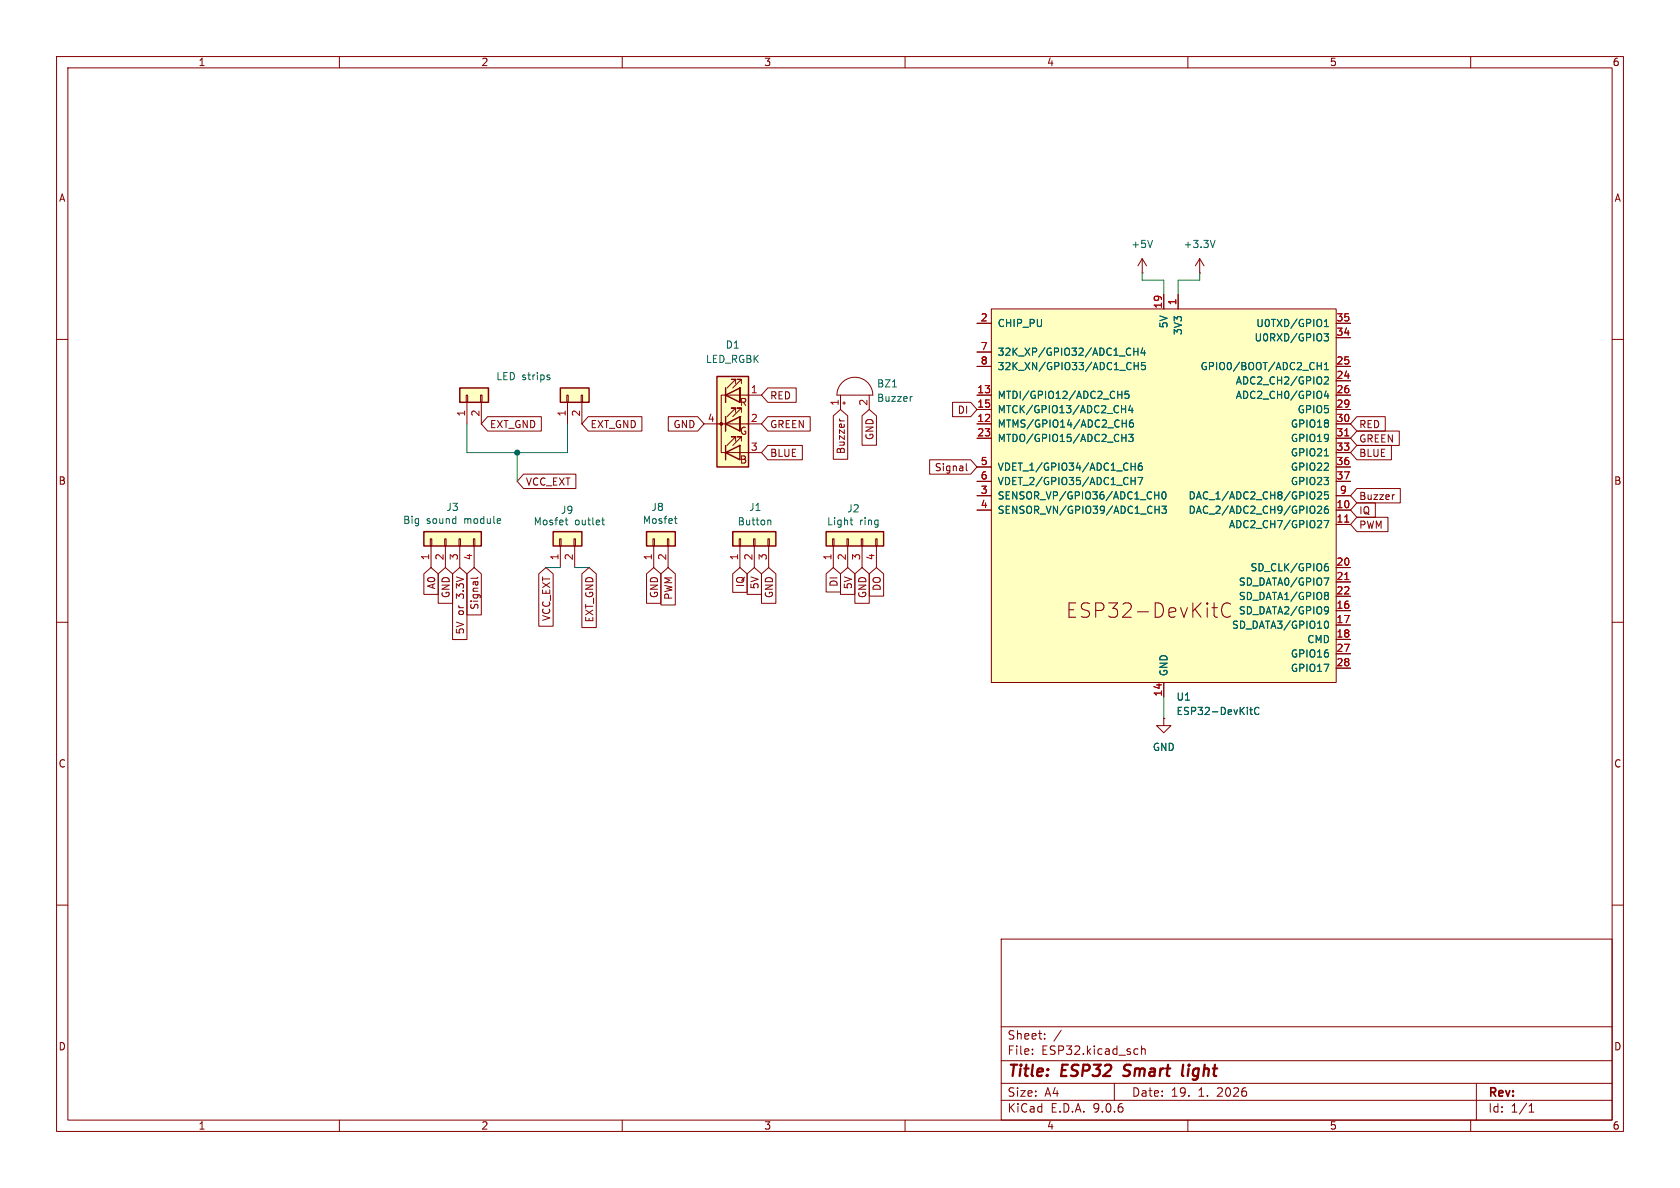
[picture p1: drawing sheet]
<svg xmlns="http://www.w3.org/2000/svg" width="297mm" height="210mm" viewBox="0 0 297 210" stroke-linecap="round" stroke-linejoin="round" font-family="sans-serif">
<g fill="none" stroke="#840000" stroke-width=".18">
<path d="M10 10h277v190h-277zM12 12h273v186h-273zM60 10v2M110 10v2M160 10v2M210 10v2M260 10v2M10 60h2M285 60h2M10 110h2M285 110h2M10 160h2"/>
<path d="M177 166h108v32h-108zM285 160h2M60 198v2M110 198v2M160 198v2M177 194.5h108M177 191.5h108M177 187.5h108M177 181.5h108M182.5 186.3v.1M182.5 185.5v.1M184.7 183.6v.1"/>
<path d="M184.7 182.8v.1M187.6 182.1l-1.3 2M197 191.5v3M201 185.4l.2 .1M201.2 186.3l-.2 .1M201.8 184.9v1.5M201.8 185.5l.2-.1 .4 .1 .1 .9M210 198v2M260 198v2M261 191.5v6.5M270.3 196.6h.9M270.3 195.5l.4-.4v1.5"/>
</g>
<path d="M198.6 190.1l.2 .1M198.9 188.4l-.2 .4 .1 .2M209.2 188.2l-.2 1.7 .2 .3" fill="none" stroke="#840000" stroke-width=".4"/>
<path d="M81.3 68.6h5.1v2.5h-5.1z" fill="#ffffc2"/>
<path d="M81.3 68.6h5.1v2.5h-5.1z" fill="none" stroke="#840000" stroke-width=".25"/>
<path d="M82.4 69.9h.3v1.2h-.3zM82.5 71.1v3.8M85 69.9h.2v1.2h-.2zM85.1 71.1v3.8" fill="none" stroke="#840000" stroke-width=".18"/>
<path d="M175.3 54.6h60.9v66.1h-60.9z" fill="#ffffc2"/>
<g fill="none" stroke="#840000" stroke-width=".18">
<path d="M172.7 57.2h2.6M175.3 54.6h60.9v66.1h-60.9zM205.7 52.1v2.5M208.3 52.1v2.5M236.2 57.2h2.6M236.2 59.7h2.6M172.7 62.2h2.6M172.7 64.8h2.6M172.7 69.9h2.6M172.7 72.4h2.6M172.7 74.9h2.6M172.7 77.5h2.6"/>
<path d="M236.2 64.8h2.6M236.2 69.9h2.6M236.2 72.4h2.6M236.2 74.9h2.6M236.2 77.5h2.6M236.2 67.3h2.6M172.7 82.6h2.6M172.7 85.1h2.6M172.7 87.6h2.6M172.7 90.2h2.6M236.2 82.6h2.6M236.2 85.1h2.6"/>
<path d="M236.2 87.6h2.6M236.2 90.2h2.6M236.2 80h2.6M236.2 92.7h2.6M214.3 107.4h.9M214.6 108.8l.2 .2 .4 .1M217.5 106.8a.95 .95 0 0 0-1.1-.1 .95 .95 0 0 0-.4 1 1.08 1.08 0 0 0 .3 1.1 1.08 1.08 0 0 0 1.1 .2l.1-.1M236.2 100.3h2.6M236.2 102.9h2.6M236.2 105.4h2.6M236.2 108h2.6M236.2 110.5h2.6"/>
<path d="M236.2 113h2.6M236.2 115.6h2.6M236.2 118.1h2.6M205.7 120.7v2.5"/>
</g>
<g fill="none" stroke="#006464" stroke-width=".18">
<path d="M234.1 59h.8l-.5 .5 .4 .1v.5l-.2 .2-.5-.1M234.1 57.7h.8M234.1 56.8l.4-.3v1.2M197.6 69.8h.7M198.3 72.3h.7M198.3 69.2v1.2M198.3 77.4h.8M198.4 74.8h.7M199 71.7v1.3M199.1 76.8v1.2M199.1 74.2v1.3M199.5 69.2h-.6v.6l.2-.2 .4 .1 .1 .2-.1 .4-.1 .1-.5-.1"/>
<path d="M199.5 76.8h.8l-.4 .5 .4 .1v.5l-.2 .1-.6-.1M199.8 71.6l-.3 .9h.8M200.1 72.1v.9M200.3 74.2l-.4 .1a.86 .86 0 0 0 0 1.2l.4-.1 .1-.4-.3-.3h-.2l-.2 .3M200.4 61.5v1.3M200.4 62.1h.8M200.5 64.1v1.2M200.5 64.7h.7M201.2 61.5v1.3M201.2 64.1v1.2M202 61.5l-.3 .9h.8M202.3 62v.8"/>
<path d="M202.4 64.1h-.6v.6l.2-.1h.4l.1 .2-.1 .4-.1 .1-.5-.1M232.9 64.7h.7M233.6 64.1v1.2M234.1 65.3h.8M234.1 64.4l.4-.3v1.2M234.1 66.7l.5-.1 .3 .4-.8 .9h.8M234.4 69.1l-.3 .9h.8M234.7 69.6v.8M200 82.5h.7M200 85h.7M200.7 81.9v1.2M200.7 84.4v1.3"/>
<path d="M201.2 84.4h.8l-.5 1.3M201.8 81.9h-.3a.86 .86 0 0 0 0 1.2l.4-.1 .1-.4-.3-.3h-.2l-.3 .3M204.1 87.5h.8M204.2 90.1h.7M204.9 86.9v1.3M204.9 89.5v1.2M205.4 89.5h.8l-.4 .5 .3 .1v.5l-.2 .1-.5-.1M205.6 87l.1-.1a.68 .68 0 0 1 .4 .7 .68 .68 0 0 1-.4 .6 .84 .84 0 0 1-.1-1.2zM232.9 87.1l.5-.2 .3 .4-.8 .9h.8M232.9 89.6l.5-.1 .3 .3-.8 .9h.8M234.1 92h.8l-.5 1.3M234.1 80.6h.8"/>
<path d="M234.7 89.5h-.3a.86 .86 0 0 0 0 1.2l.4-.1 .1-.4-.3-.2h-.3l-.2 .2M234.7 99.6l-.3 .1-.2 .2M234.8 86.9h-.6l-.1 .6 .2-.1 .4 .1 .2 .2-.1 .4-.2 .1-.5-.1M234.1 102.2h.8l-.5 1.2M234.3 100.2l.3-.1 .3 .3-.2 .4h-.4M234.3 109.9l.1-.1a.68 .68 0 0 1 .5 .6 .68 .68 0 0 1-.5 .7l-.1-.2M234.4 104.7h.2l.3 .3-.3 .3M234.4 107.3l.4 .1a.84 .84 0 0 1-.3 1.1M234.4 105.3h.2M234.6 105.3l.3 .2v.2l-.2 .2-.3 .1M234.9 107.8l-.3 .2h-.2M220.9 125.5h.5"/>
<path d="M221.1 125v1.1l.3 .2M222.6 125.2a.6 .6 0 0 0-.9 .4 .6 .6 0 0 0 .6 .7l.3-.1"/>
</g>
<path d="M237.7 77.1h.8M237.7 92.3h.8M237.7 102.5h.8" fill="none" stroke="#a90000" stroke-width=".18"/>
<path d="M146 94h10.2v2.5h-10.2z" fill="#ffffc2"/>
<path d="M146 94h10.2v2.5h-10.2z" fill="none" stroke="#840000" stroke-width=".25"/>
<g fill="none" stroke="#840000" stroke-width=".18">
<path d="M148.6 69.9v2.5M148.9 67.6a3.2 3.2 0 0 1 3.4-.7 3.2 3.2 0 0 1 2 3h-6.3a3.2 3.2 0 0 1 .9-2.3zM149 71.2h.5M149.2 71v.5M153.7 69.9v2.5M147.2 95.3h.2v1.2h-.2zM147.3 96.5v3.8M149.7 95.3h.3v1.2h-.3zM149.9 96.5v3.8M152.3 95.3h.2v1.2h-.2zM152.4 96.5v3.8M154.8 95.3h.3v1.2h-.3z"/>
<path d="M154.9 96.5v3.8"/>
</g>
<path d="M157.8 68.4h.7M161.3 70.1l-.3 .1M150.3 91.9h.5M150.5 92.7l.3 .1" fill="none" stroke="#006464" stroke-width=".18"/>
<path d="M129.5 94h7.7v2.5h-7.7z" fill="#ffffc2"/>
<path d="M129.5 94h7.7v2.5h-7.7z" fill="none" stroke="#840000" stroke-width=".25"/>
<path d="M130.7 95.3h.2v1.2h-.2zM130.8 96.5v3.8M133.2 95.3h.3v1.2h-.3zM133.3 96.5v3.8M135.8 95.3h.2v1.2h-.2zM135.9 96.5v3.8" fill="none" stroke="#840000" stroke-width=".18"/>
<path d="M135.9 91.9l.4 .2v.7" fill="none" stroke="#006464" stroke-width=".18"/>
<path d="M114.3 94h5.1v2.5h-5.1z" fill="#ffffc2"/>
<path d="M114.3 94h5.1v2.5h-5.1z" fill="none" stroke="#840000" stroke-width=".25"/>
<path d="M115.4 95.3h.3v1.2h-.3zM115.6 96.5v3.8M118 95.3h.2v1.2h-.2zM118.1 96.5v3.8" fill="none" stroke="#840000" stroke-width=".18"/>
<path d="M119.2 91.7h.5M119.4 92.3l.3 .2" fill="none" stroke="#006464" stroke-width=".18"/>
<path d="M97.8 94h5.1v2.5h-5.1z" fill="#ffffc2"/>
<path d="M97.8 94h5.1v2.5h-5.1z" fill="none" stroke="#840000" stroke-width=".25"/>
<path d="M212.1 48.3h.1M212.1 45.7l-.8 1.3M212.1 45.7l.8 1.3M212.1 45.7v2.6M98.9 95.3h.3v1.2h-.3zM99.1 96.5v3.8M101.5 95.3h.2v1.2h-.2zM101.6 96.5v3.8" fill="none" stroke="#840000" stroke-width=".18"/>
<path d="M214.8 42.5l-.4 1.3M99.9 91.9h.5M100.1 92.6l.3 .2M106.4 91.9h.5M106.6 91.5v1.1l.3 .2" fill="none" stroke="#006464" stroke-width=".18"/>
<path d="M126.7 66.5h5.6v16.1h-5.6z" fill="#ffffc2"/>
<circle cx="127.5" cy="74.9" r=".25" fill="#840000" stroke="#840000" stroke-width=".18"/>
<path d="M126.7 66.5h5.6v16.1h-5.6zM128.3 69.9l2.5-1.3v2.5zM128.3 74.9l2.5-1.2v2.5zM128.3 68.6v2.5M128.3 73.7v2.5M128.3 78.7v2.6M128.3 80l2.5-1.3v2.6z" fill="none" stroke="#840000" stroke-width=".25"/>
<g fill="none" stroke="#840000" stroke-width=".18">
<path d="M124.5 74.9h10.1M128.3 68.6v2.5M128.3 73.7v2.5M130 67.8v-.7h-.7h.7l-1.5 1.5M130 72.9v-.8h-.7h.7l-1.5 1.6M130 78v-.8h-.7h.7l-1.5 1.5M130.8 68.6h.1M130.8 68.6v2.5zM130.8 73.7h.1M130.8 73.7v2.5zM131.1 67.8v-.7h-.8h.8l-1.6 1.5M131.1 72.9v-.8h-.8h.8l-1.6 1.6"/>
<path d="M131.1 78v-.8h-.8h.8l-1.6 1.5M134.6 69.9h-7.1v10.1h1M128.3 80h6.3"/>
</g>
<path d="M74.9 94h10.2v2.5h-10.2z" fill="#ffffc2"/>
<path d="M74.9 94h10.2v2.5h-10.2z" fill="none" stroke="#840000" stroke-width=".25"/>
<path d="M76.1 95.3h.2v1.2h-.2zM76.2 96.5v3.8M78.6 95.3h.3v1.2h-.3zM78.7 96.5v3.8M81.2 95.3h.2v1.2h-.2zM81.3 96.5v3.8M83.7 95.3h.2v1.2h-.2zM83.8 96.5v3.8" fill="none" stroke="#840000" stroke-width=".18"/>
<path d="M99.1 68.6h5v2.5h-5z" fill="#ffffc2"/>
<path d="M99.1 68.6h5v2.5h-5z" fill="none" stroke="#840000" stroke-width=".25"/>
<g fill="none" stroke="#840000" stroke-width=".18">
<path d="M172.7 57.2h2.6M201.9 48.3h.1M201.9 45.7l-.7 1.3M201.9 45.7l.8 1.3M201.9 45.7v2.6M205.7 52.1v2.5M208.3 52.1v2.5M236.2 57.2h2.6M236.2 59.7h2.6M86.2 73.7h9.5v2.5h-9.5l-1.1-1.3zM100.2 69.9h.3v1.2h-.3zM100.3 71.1v3.8"/>
<path d="M102.7 69.9h.3v1.2h-.3zM102.9 71.1v3.8M104 73.7h9.5v2.5h-9.5l-1.1-1.3zM118.1 73.7h5.2l1.2 1.2-1.2 1.3h-5.2zM135.7 68.6h5.1v2.5h-5.1l-1.1-1.2zM135.7 78.7h6.1v2.6h-6.1l-1.1-1.3zM135.7 73.7h7.5v2.5h-7.5l-1.1-1.3zM147.3 73.5l1.3-1.1 1.3 1.1v7.7h-2.6zM148.4 74l.1 .3M152.4 73.5l1.3-1.1 1.2 1.1v5.2h-2.5zM168.4 71.1h3.2l1.1 1.3-1.1 1.3h-3.2zM172.7 62.2h2.6"/>
<path d="M172.7 64.8h2.6M172.7 69.9h2.6M172.7 72.4h2.6M172.7 74.9h2.6M172.7 77.5h2.6M236.2 64.8h2.6M236.2 69.9h2.6M236.2 72.4h2.6M236.2 74.9h2.6M236.2 77.5h2.6M236.2 67.3h2.6M239.9 73.7h5v2.5h-5l-1.1-1.3z"/>
<path d="M239.9 76.2h7.5v2.5h-7.5l-1.1-1.2zM239.9 78.7h6.1v2.6h-6.1l-1.1-1.3zM92.6 83.8h9.2v2.6h-9.2l-1.2-1.3zM164.3 81.3h7.3l1.1 1.3-1.1 1.2h-7.3zM170.8 82v1l.2 .2M172.7 82.6h2.6M172.7 85.1h2.6M172.7 87.6h2.6M172.7 90.2h2.6M236.2 82.6h2.6M236.2 85.1h2.6M236.2 87.6h2.6"/>
<path d="M236.2 90.2h2.6M236.2 80h2.6M236.2 92.7h2.6M239.9 88.9h3.2v2.5h-3.2l-1.1-1.2zM239.9 86.4h7.7v2.5h-7.7l-1.1-1.3zM239.9 91.4h5.5v2.6h-5.5l-1.1-1.3zM246.5 87.5h-.2M74.9 101.4l1.3-1.1 1.3 1.1v3.7h-2.6zM77.5 101.4l1.2-1.1 1.3 1.1v5.2h-2.5zM80 101.4l1.3-1.1 1.3 1.1v11.7h-2.6zM82.5 101.4l1.3-1.1 1.3 1.1v7.3h-2.6zM84.5 102l-.2 .2h-1.1"/>
<path d="M95.2 101.4l1.3-1.1 1.3 1.1v9.3h-2.6zM102.9 101.4l1.2-1.1 1.3 1.1v9.5h-2.5zM114.3 101.4l1.3-1.1 1.2 1.1v5.2h-2.5zM116.8 101.4l1.3-1.1 1.3 1.1v5.5h-2.6zM129.5 101.4l1.3-1.1 1.3 1.1v3.3h-2.6zM132.1 101.4l1.2-1.1 1.3 1.1v3.7h-2.5zM134.6 101.4l1.3-1.1 1.3 1.1v5.2h-2.6zM146 101.4l1.3-1.1 1.3 1.1v3.3h-2.6zM148.6 101.4l1.3-1.1 1.2 1.1v3.7h-2.5zM151.1 101.4l1.3-1.1 1.3 1.1v5.2h-2.6zM153.7 101.4l1.2-1.1 1.3 1.1v4h-2.5zM236.2 100.3h2.6"/>
<path d="M236.2 102.9h2.6M236.2 105.4h2.6M236.2 108h2.6M236.2 110.5h2.6M236.2 113h2.6M236.2 115.6h2.6M236.2 118.1h2.6M205.7 127v1.3h1.3l-1.3 1.2-1.2-1.2h1.2M205.7 127h.1M205.7 120.7v2.5"/>
</g>
<g fill="none" stroke="#006464" stroke-width=".18">
<path d="M203.7 42.5l-.4 1.3M234.1 59h.8l-.5 .5 .4 .1v.5l-.2 .2-.5-.1M234.1 57.7h.8M234.1 56.8l.4-.3v1.2M96.9 66.7l.3 .1v.1l-.1 .2h-.3M96.9 66.3h.3M197.6 69.8h.7M198.3 72.3h.7M198.3 69.2v1.2M198.3 77.4h.8M198.4 74.8h.7M199 71.7v1.3"/>
<path d="M199.1 76.8v1.2M199.1 74.2v1.3M199.5 69.2h-.6v.6l.2-.2 .4 .1 .1 .2-.1 .4-.1 .1-.5-.1M199.5 76.8h.8l-.4 .5 .4 .1v.5l-.2 .1-.6-.1M199.8 71.6l-.3 .9h.8M200.1 72.1v.9M200.3 74.2l-.4 .1a.86 .86 0 0 0 0 1.2l.4-.1 .1-.4-.3-.3h-.2l-.2 .3M200.4 61.5v1.3M200.4 62.1h.8M200.5 64.1v1.2M200.5 64.7h.7M201.2 61.5v1.3"/>
<path d="M201.2 64.1v1.2M202 61.5l-.3 .9h.8M202.3 62v.8M202.4 64.1h-.6v.6l.2-.1h.4l.1 .2-.1 .4-.1 .1-.5-.1M232.9 64.7h.7M233.6 64.1v1.2M234.1 65.3h.8M234.1 64.4l.4-.3v1.2M234.1 66.7l.5-.1 .3 .4-.8 .9h.8M234.4 69.1l-.3 .9h.8M234.7 69.6v.8M200 82.5h.7"/>
<path d="M200 85h.7M200.7 81.9v1.2M200.7 84.4v1.3M201.2 84.4h.8l-.5 1.3M201.8 81.9h-.3a.86 .86 0 0 0 0 1.2l.4-.1 .1-.4-.3-.3h-.2l-.3 .3M204.1 87.5h.8M204.2 90.1h.7M204.9 86.9v1.3M204.9 89.5v1.2M205.4 89.5h.8l-.4 .5 .3 .1v.5l-.2 .1-.5-.1M205.6 87l.1-.1a.68 .68 0 0 1 .4 .7 .68 .68 0 0 1-.4 .6 .84 .84 0 0 1-.1-1.2zM232.9 87.1l.5-.2 .3 .4-.8 .9h.8"/>
<path d="M232.9 89.6l.5-.1 .3 .3-.8 .9h.8M234.1 92h.8l-.5 1.3M234.1 80.6h.8M234.7 89.5h-.3a.86 .86 0 0 0 0 1.2l.4-.1 .1-.4-.3-.2h-.3l-.2 .2M234.7 99.6l-.3 .1-.2 .2M234.8 86.9h-.6l-.1 .6 .2-.1 .4 .1 .2 .2-.1 .4-.2 .1-.5-.1M234.1 102.2h.8l-.5 1.2M234.3 100.2l.3-.1 .3 .3-.2 .4h-.4M234.3 109.9l.1-.1a.68 .68 0 0 1 .5 .6 .68 .68 0 0 1-.5 .7l-.1-.2M234.4 104.7h.2l.3 .3-.3 .3M234.4 107.3l.4 .1a.84 .84 0 0 1-.3 1.1M234.4 105.3h.2"/>
<path d="M234.6 105.3l.3 .2v.2l-.2 .2-.3 .1M234.9 107.8l-.3 .2h-.2M220.9 125.5h.5M221.1 125v1.1l.3 .2M222.6 125.2a.6 .6 0 0 0-.9 .4 .6 .6 0 0 0 .6 .7l.3-.1"/>
</g>
<path d="M201.9 48.3v1.2h3.8v2.6M212.1 48.3v1.2h-3.8v2.6M82.5 74.9v5.1h17.8v-5.1M91.4 80v5.1M96.5 100.3h2.6M101.6 100.3h2.5M205.7 123.2v3.8" fill="none" stroke="#009600" stroke-width=".18"/>
<path d="M237.7 77.1h.8M237.7 92.3h.8M237.7 102.5h.8" fill="none" stroke="#a90000" stroke-width=".18"/>
<circle cx="91.4" cy="80" r=".46" fill="#009600" stroke="#009600" stroke-width=".18"/>
<text font-size="3.5" fill="#840000" x="188.4" y="109.4">ESP32-DevKitC</text>
<g font-size="2.8" fill="#840000">
<text x="178" y="190.9">Title:</text>
<text x="187.7" y="190.9">ESP32</text>
<text x="199.5" y="190.9">Smart</text>
<text x="210.6" y="190.9">light</text>
</g>
<g font-size="2.1" fill="#840000">
<text x="178" y="184">Sheet:</text>
<text x="178" y="186.7">File:</text>
<text x="184.1" y="186.7">ESP32.kicad_sch</text>
<text x="178" y="196.9">KiCad</text>
<text x="178" y="194.1">Size:</text>
<text x="184.7" y="194.1">A4</text>
<text x="185.7" y="196.9">E.D.A.</text>
<text x="193.3" y="196.9">9.0.6</text>
<text x="200" y="194.1">Date:</text>
<text x="207" y="194.1">19.</text>
<text x="211.9" y="194.1">1.</text>
<text x="215.3" y="194.1">2026</text>
<text x="263" y="194.3">Rev:</text>
<text x="263" y="196.9">Id:</text>
<text x="267.1" y="196.9">1/1</text>
</g>
<g font-size="1.8" fill="#840000">
<text x="35" y="11.9">1</text>
<text x="85" y="11.9">2</text>
<text x="135" y="11.9">3</text>
<text x="185" y="11.9">4</text>
<text x="235" y="11.9">5</text>
<text x="285" y="11.9">6</text>
<text x="10.3" y="35.9">A</text>
<text x="285.3" y="35.9">A</text>
<text x="130.7" y="72">R</text>
<text x="136" y="70.8">RED</text>
<text x="86.5" y="75.9">EXT_GND</text>
<text x="104.3" y="75.9">EXT_GND</text>
<text x="119" y="75.9">GND</text>
<text x="130.7" y="77.1">G</text>
<text x="136" y="75.9">GREEN</text>
<text x="154.6" y="77.9" transform="rotate(-90 154.6 77.9)">GND</text>
<text x="169.2" y="73.3">DI</text>
<text x="240.2" y="75.9">RED</text>
<text x="130.7" y="82.1">B</text>
<text x="136" y="81">BLUE</text>
<text x="149.5" y="80.4" transform="rotate(-90 149.5 80.4)">Buzzer</text>
<text x="165.2" y="83.5">Signal</text>
<text x="240.2" y="78.4">GREEN</text>
<text x="240.2" y="81">BLUE</text>
<text x="10.3" y="85.9">B</text>
<text x="92.9" y="86">VCC_EXT</text>
<text x="240.2" y="88.6">Buzzer</text>
<text x="285.3" y="85.9">B</text>
<text x="240.2" y="91.1">IQ</text>
<text x="240.2" y="93.7">PWM</text>
<text x="77.2" y="104.3" transform="rotate(-90 77.2 104.3)">A0</text>
<text x="79.7" y="105.8" transform="rotate(-90 79.7 105.8)">GND</text>
<text x="82.2" y="105.7" transform="rotate(-90 82.2 105.7)">3.3V</text>
<text x="84.8" y="107.9" transform="rotate(-90 84.8 107.9)">Signal</text>
<text x="116.5" y="105.8" transform="rotate(-90 116.5 105.8)">GND</text>
<text x="119.1" y="106.1" transform="rotate(-90 119.1 106.1)">PWM</text>
<text x="131.8" y="103.9" transform="rotate(-90 131.8 103.9)">IQ</text>
<text x="134.3" y="104.3" transform="rotate(-90 134.3 104.3)">5V</text>
<text x="136.8" y="105.8" transform="rotate(-90 136.8 105.8)">GND</text>
<text x="148.3" y="103.8" transform="rotate(-90 148.3 103.8)">DI</text>
<text x="150.8" y="104.3" transform="rotate(-90 150.8 104.3)">5V</text>
<text x="153.4" y="105.8" transform="rotate(-90 153.4 105.8)">GND</text>
<text x="155.9" y="104.6" transform="rotate(-90 155.9 104.6)">DO</text>
<text x="82.2" y="112.2" transform="rotate(-90 82.2 112.2)">5V</text>
<text x="82.2" y="108.8" transform="rotate(-90 82.2 108.8)">or</text>
<text x="97.5" y="109.9" transform="rotate(-90 97.5 109.9)">VCC_EXT</text>
<text x="105.1" y="110.1" transform="rotate(-90 105.1 110.1)">EXT_GND</text>
<text x="10.3" y="135.9">C</text>
<text x="285.3" y="135.9">C</text>
<text x="10.3" y="185.9">D</text>
<text x="285.3" y="185.9">D</text>
<text x="35" y="199.9">1</text>
<text x="85" y="199.9">2</text>
<text x="135" y="199.9">3</text>
<text x="185" y="199.9">4</text>
<text x="235" y="199.9">5</text>
<text x="285" y="199.9">6</text>
</g>
<g font-size="1.8" fill="#006464">
<text x="199.9" y="44">+5V</text>
<text x="209.1" y="44">+3.3V</text>
<text x="176.3" y="58">CHIP_PU</text>
<text x="206.6" y="58.1" transform="rotate(-90 206.6 58.1)">5V</text>
<text x="209.1" y="59.3" transform="rotate(-90 209.1 59.3)">3V3</text>
<text x="222" y="58">U0TXD/GPIO1</text>
<text x="124.7" y="64.4">LED_RGBK</text>
<text x="128.2" y="61.8">D1</text>
<text x="176.3" y="63.1">32K_XP/GPIO32/ADC1_CH4</text>
<text x="176.3" y="65.6">32K_XN/GPIO33/ADC1_CH5</text>
<text x="212.1" y="65.6">GPIO0/BOOT/ADC2_CH1</text>
<text x="221.7" y="60.6">U0RXD/GPIO3</text>
<text x="87.6" y="67.4">LED strips</text>
<text x="154.9" y="68.7">BZ1</text>
<text x="154.9" y="71.2">Buzzer</text>
<text x="176.3" y="70.7">MTDI/GPIO12/ADC2_CH5</text>
<text x="218.4" y="68.2">ADC2_CH2/GPIO2</text>
<text x="218.4" y="70.7">ADC2_CH0/GPIO4</text>
<text x="176.3" y="73.3">MTCK/GPIO13/ADC2_CH4</text>
<text x="176.3" y="75.8">MTMS/GPIO14/ADC2_CH6</text>
<text x="228.1" y="75.8">GPIO18</text>
<text x="229.3" y="73.3">GPIO5</text>
<text x="176.3" y="78.3">MTDO/GPIO15/ADC2_CH3</text>
<text x="176.3" y="83.4">VDET_1/GPIO34/ADC1_CH6</text>
<text x="228.1" y="78.3">GPIO19</text>
<text x="228.1" y="80.9">GPIO21</text>
<text x="228.1" y="83.4">GPIO22</text>
<text x="176.3" y="86">VDET_2/GPIO35/ADC1_CH7</text>
<text x="176.3" y="88.5">SENSOR_VP/GPIO36/ADC1_CH0</text>
<text x="210" y="88.5">DAC_1/ADC2_CH8/GPIO25</text>
<text x="228.1" y="86">GPIO23</text>
<text x="71.2" y="92.8">Big</text>
<text x="75.4" y="92.8">sound</text>
<text x="78.8" y="90.5">J3</text>
<text x="82.2" y="92.8">module</text>
<text x="94.2" y="93.1">Mosfet</text>
<text x="99.1" y="91">J9</text>
<text x="101.6" y="93.1">outlet</text>
<text x="113.5" y="92.8">Mosfet</text>
<text x="115.1" y="90.5">J8</text>
<text x="130.3" y="93.1">Button</text>
<text x="132.3" y="90.5">J1</text>
<text x="146.1" y="93.1">Light</text>
<text x="149.7" y="90.8">J2</text>
<text x="151.9" y="93.1">ring</text>
<text x="176.3" y="91">SENSOR_VN/GPIO39/ADC1_CH3</text>
<text x="210" y="91">DAC_2/ADC2_CH9/GPIO26</text>
<text x="217.2" y="93.6">ADC2_CH7/GPIO27</text>
<text x="221" y="101.2">SD_CLK/GPIO6</text>
<text x="218.9" y="103.7">SD_DATA0/GPIO7</text>
<text x="218.9" y="106.3">SD_DATA1/GPIO8</text>
<text x="217.7" y="111.4">SD_DATA3/GPIO10</text>
<text x="218.9" y="108.8">SD_DATA2/GPIO9</text>
<text x="231" y="113.9">CMD</text>
<text x="206.6" y="119.6" transform="rotate(-90 206.6 119.6)">GND</text>
<text x="228.1" y="116.4">GPIO16</text>
<text x="228.1" y="119">GPIO17</text>
<text x="207.9" y="124.1">U1</text>
<text x="207.9" y="126.6">ESP32-DevKitC</text>
<text x="203.7" y="132.9">GND</text>
</g>
<g font-size="1.8" fill="#a90000">
<text x="173.3" y="56.9">2</text>
<text x="205.5" y="54.7" transform="rotate(-90 205.5 54.7)">19</text>
<text x="208" y="54" transform="rotate(-90 208 54)">1</text>
<text x="236.2" y="56.9">35</text>
<text x="236.2" y="59.4">34</text>
<text x="173.3" y="62">7</text>
<text x="173.3" y="64.5">8</text>
<text x="236.2" y="64.5">25</text>
<text x="132.6" y="69.6">1</text>
<text x="148.3" y="71.8" transform="rotate(-90 148.3 71.8)">1</text>
<text x="153.4" y="71.8" transform="rotate(-90 153.4 71.8)">2</text>
<text x="172.7" y="69.6">13</text>
<text x="236.2" y="67.1">24</text>
<text x="236.2" y="69.6">26</text>
<text x="82.3" y="73.7" transform="rotate(-90 82.3 73.7)">1</text>
<text x="84.8" y="73.7" transform="rotate(-90 84.8 73.7)">2</text>
<text x="100.1" y="73.7" transform="rotate(-90 100.1 73.7)">1</text>
<text x="102.6" y="73.7" transform="rotate(-90 102.6 73.7)">2</text>
<text x="125" y="74.7">4</text>
<text x="132.6" y="74.7">2</text>
<text x="172.7" y="72.1">15</text>
<text x="172.7" y="74.7">12</text>
<text x="172.7" y="77.2">23</text>
<text x="236.2" y="72.1">29</text>
<text x="236.2" y="74.7">30</text>
<text x="236.2" y="77.2">31</text>
<text x="132.6" y="79.8">3</text>
<text x="173.3" y="82.3">5</text>
<text x="236.2" y="79.8">33</text>
<text x="236.2" y="82.3">36</text>
<text x="173.3" y="84.8">6</text>
<text x="173.3" y="87.4">3</text>
<text x="173.3" y="89.9">4</text>
<text x="236.2" y="84.8">37</text>
<text x="236.2" y="89.9">10</text>
<text x="236.8" y="87.4">9</text>
<text x="236.2" y="92.5">11</text>
<text x="75.9" y="99.1" transform="rotate(-90 75.9 99.1)">1</text>
<text x="78.5" y="99.1" transform="rotate(-90 78.5 99.1)">2</text>
<text x="81" y="99.1" transform="rotate(-90 81 99.1)">3</text>
<text x="83.6" y="99.1" transform="rotate(-90 83.6 99.1)">4</text>
<text x="98.8" y="99.1" transform="rotate(-90 98.8 99.1)">1</text>
<text x="101.3" y="99.1" transform="rotate(-90 101.3 99.1)">2</text>
<text x="115.3" y="99.1" transform="rotate(-90 115.3 99.1)">1</text>
<text x="117.9" y="99.1" transform="rotate(-90 117.9 99.1)">2</text>
<text x="130.6" y="99.1" transform="rotate(-90 130.6 99.1)">1</text>
<text x="133.1" y="99.1" transform="rotate(-90 133.1 99.1)">2</text>
<text x="135.6" y="99.1" transform="rotate(-90 135.6 99.1)">3</text>
<text x="147.1" y="99.1" transform="rotate(-90 147.1 99.1)">1</text>
<text x="149.6" y="99.1" transform="rotate(-90 149.6 99.1)">2</text>
<text x="152.1" y="99.1" transform="rotate(-90 152.1 99.1)">3</text>
<text x="154.7" y="99.1" transform="rotate(-90 154.7 99.1)">4</text>
<text x="236.2" y="100.1">20</text>
<text x="236.2" y="102.6">21</text>
<text x="236.2" y="105.2">22</text>
<text x="236.2" y="107.7">16</text>
<text x="236.2" y="110.2">17</text>
<text x="236.2" y="112.8">18</text>
<text x="236.2" y="115.3">27</text>
<text x="236.2" y="117.9">28</text>
<text x="205.5" y="123.2" transform="rotate(-90 205.5 123.2)">14</text>
</g>
</svg>
